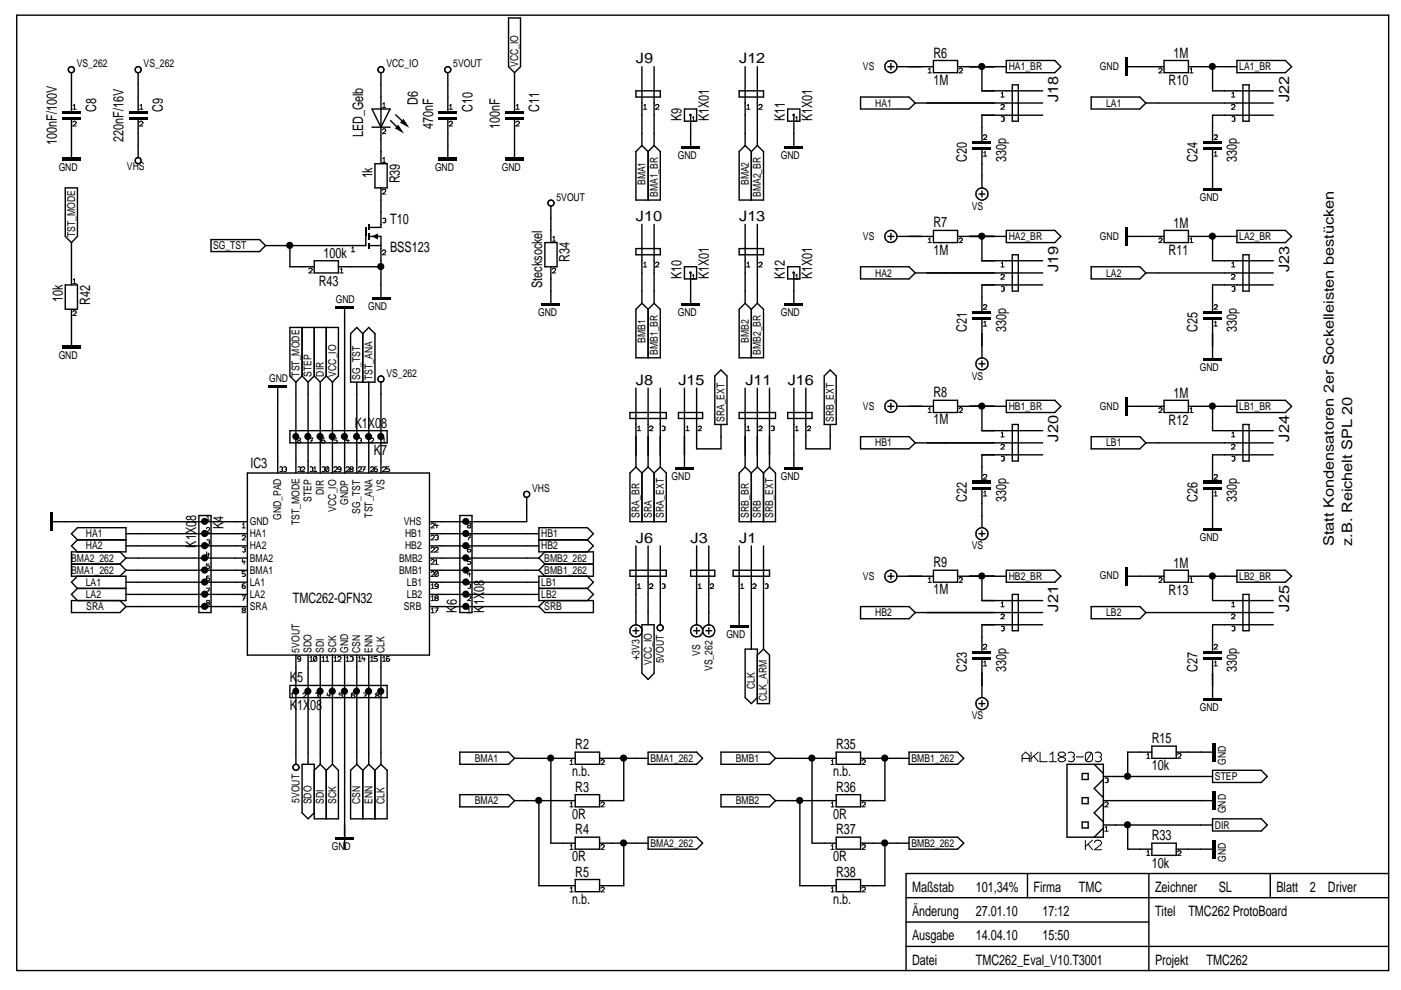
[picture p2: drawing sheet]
<svg xmlns="http://www.w3.org/2000/svg" width="297mm" height="210mm" viewBox="0 0 297 210" stroke-linecap="round" stroke-linejoin="round" font-family="sans-serif">
<g fill="#000">
<path d="M84.4 26.4l1.3 1.9-2-1.1zM85.6 25.2l1.2 1.9-2-1.1zM78.9 50.1l1.2-.6v1.3z"/>
<path d="M238.5 12.2h.6v3.8h-.6z" fill-rule="evenodd"/>
<path d="M13.2 33.4h3.9v.7h-3.9z" fill-rule="evenodd"/>
<path d="M13.2 24.7h3.9v.7h-3.9z" fill-rule="evenodd"/>
<path d="M13.2 23.5h3.9v.6h-3.9z" fill-rule="evenodd"/>
<path d="M27.3 24.7h3.9v.7h-3.9z" fill-rule="evenodd"/>
<path d="M27.3 23.5h3.9v.6h-3.9z" fill-rule="evenodd"/>
<path d="M93 33.4h3.9v.7h-3.9z" fill-rule="evenodd"/>
<path d="M93 24.7h3.9v.7h-3.9z" fill-rule="evenodd"/>
<path d="M93 23.5h3.9v.6h-3.9z" fill-rule="evenodd"/>
<path d="M107.1 33.4h3.9v.7h-3.9z" fill-rule="evenodd"/>
<path d="M107.1 24.7h3.9v.7h-3.9z" fill-rule="evenodd"/>
<path d="M107.1 23.5h3.9v.6h-3.9z" fill-rule="evenodd"/>
<path d="M144.5 30.9h3.8v.6h-3.8z" fill-rule="evenodd"/>
<path d="M166.4 30.9h3.8v.6h-3.8z" fill-rule="evenodd"/>
<path d="M206.2 29.9h3.9v.6h-3.9z" fill-rule="evenodd"/>
<path d="M206.2 31.2h3.9v.6h-3.9z" fill-rule="evenodd"/>
<path d="M255.2 29.9h3.8v.6h-3.8z" fill-rule="evenodd"/>
<path d="M255.2 31.2h3.8v.6h-3.8z" fill-rule="evenodd"/>
<path d="M255.2 39.8h3.8v.7h-3.8z" fill-rule="evenodd"/>
<path d="M77.4 48.2h.3v1.9h-.3z" fill-rule="evenodd"/>
<path d="M78.1 51.4h.3v1.3h-.3z" fill-rule="evenodd"/>
<path d="M78.1 49.5h.3v1.3h-.3z" fill-rule="evenodd"/>
<path d="M78.1 47.6h.3v1.3h-.3z" fill-rule="evenodd"/>
<path d="M238.5 48.2h.6v3.9h-.6z" fill-rule="evenodd"/>
<path d="M13.2 73.3h3.9v.7h-3.9z" fill-rule="evenodd"/>
<path d="M71.1 64.9h3.9v.7h-3.9z" fill-rule="evenodd"/>
<path d="M78.9 63h3.8v.6h-3.8z" fill-rule="evenodd"/>
<path d="M114.9 64.3h3.8v.6h-3.8z" fill-rule="evenodd"/>
<path d="M144.5 64.3h3.8v.6h-3.8z" fill-rule="evenodd"/>
<path d="M166.4 64.3h3.8v.6h-3.8z" fill-rule="evenodd"/>
<path d="M206.2 65.9h3.9v.6h-3.9z" fill-rule="evenodd"/>
<path d="M206.2 67.2h3.9v.6h-3.9z" fill-rule="evenodd"/>
<path d="M255.2 65.9h3.8v.6h-3.8z" fill-rule="evenodd"/>
<path d="M255.2 67.2h3.8v.6h-3.8z" fill-rule="evenodd"/>
<path d="M255.2 75.9h3.8v.6h-3.8z" fill-rule="evenodd"/>
<path d="M57 81.7h3.8v.6h-3.8z" fill-rule="evenodd"/>
<path d="M143.2 99h3.9v.7h-3.9z" fill-rule="evenodd"/>
<path d="M166.4 99h3.8v.7h-3.8z" fill-rule="evenodd"/>
<path d="M238.5 84.2h.6v3.9h-.6z" fill-rule="evenodd"/>
<path d="M10.6 108.7h.7v3.8h-.7z" fill-rule="evenodd"/>
<path d="M206.2 101.9h3.9v.7h-3.9z" fill-rule="evenodd"/>
<path d="M206.2 103.2h3.9v.6h-3.9z" fill-rule="evenodd"/>
<path d="M255.2 101.9h3.8v.7h-3.8z" fill-rule="evenodd"/>
<path d="M255.2 103.2h3.8v.6h-3.8z" fill-rule="evenodd"/>
<path d="M255.2 111.9h3.8v.6h-3.8z" fill-rule="evenodd"/>
<path d="M154.8 132.5h3.9v.6h-3.9z" fill-rule="evenodd"/>
<path d="M206.2 137.9h3.9v.7h-3.9z" fill-rule="evenodd"/>
<path d="M206.2 139.2h3.9v.7h-3.9z" fill-rule="evenodd"/>
<path d="M238.5 120.2h.6v3.9h-.6z" fill-rule="evenodd"/>
<path d="M255.2 137.9h3.8v.7h-3.8z" fill-rule="evenodd"/>
<path d="M255.2 139.2h3.8v.7h-3.8z" fill-rule="evenodd"/>
<path d="M255.2 147.9h3.8v.6h-3.8z" fill-rule="evenodd"/>
<path d="M257.1 157.6h.7v3.8h-.7z" fill-rule="evenodd"/>
<path d="M71.1 177.5h3.9v.6h-3.9z" fill-rule="evenodd"/>
<path d="M257.1 178.1h.7v3.9h-.7z" fill-rule="evenodd"/>
<path d="M257.1 167.9h.7v3.8h-.7z" fill-rule="evenodd"/>
<circle cx="208.1" cy="14.1" r=".76"/>
<circle cx="257" cy="14.1" r=".76"/>
<circle cx="146.4" cy="24.4" r=".3"/>
<circle cx="168.3" cy="24.4" r=".3"/>
<circle cx="61.4" cy="52" r=".76"/>
<circle cx="80.7" cy="56.5" r=".76"/>
<circle cx="146.4" cy="57.8" r=".3"/>
<circle cx="168.3" cy="57.8" r=".3"/>
<circle cx="208.1" cy="50.1" r=".76"/>
<circle cx="257" cy="50.1" r=".76"/>
<circle cx="62.7" cy="92.5" r=".3"/>
<circle cx="62.7" cy="92.5" r=".75"/>
<circle cx="65.3" cy="92.5" r=".3"/>
<circle cx="65.3" cy="92.5" r=".76"/>
<circle cx="67.9" cy="92.5" r=".3"/>
<circle cx="67.9" cy="92.5" r=".76"/>
<circle cx="70.4" cy="92.5" r=".3"/>
<circle cx="70.4" cy="92.5" r=".76"/>
<circle cx="73" cy="92.5" r=".3"/>
<circle cx="73" cy="92.5" r=".76"/>
<circle cx="75.6" cy="92.5" r=".75"/>
<circle cx="75.6" cy="92.5" r=".3"/>
<circle cx="78.1" cy="92.5" r=".3"/>
<circle cx="78.1" cy="92.5" r=".76"/>
<circle cx="80.7" cy="92.5" r=".3"/>
<circle cx="80.7" cy="92.5" r=".76"/>
<circle cx="208.1" cy="86.1" r=".76"/>
<circle cx="257" cy="86.1" r=".76"/>
<circle cx="43.4" cy="118.3" r=".3"/>
<circle cx="43.4" cy="115.7" r=".3"/>
<circle cx="43.4" cy="113.1" r=".3"/>
<circle cx="43.4" cy="110.6" r=".3"/>
<circle cx="43.4" cy="118.3" r=".76"/>
<circle cx="43.4" cy="115.7" r=".76"/>
<circle cx="43.4" cy="113.1" r=".76"/>
<circle cx="43.4" cy="110.6" r=".75"/>
<circle cx="98.8" cy="110.6" r=".3"/>
<circle cx="98.8" cy="115.7" r=".3"/>
<circle cx="98.8" cy="113.1" r=".3"/>
<circle cx="98.8" cy="118.3" r=".3"/>
<circle cx="98.8" cy="115.7" r=".76"/>
<circle cx="98.8" cy="118.3" r=".76"/>
<circle cx="98.8" cy="113.1" r=".76"/>
<circle cx="98.8" cy="110.6" r=".75"/>
<circle cx="43.4" cy="120.9" r=".3"/>
<circle cx="43.4" cy="126" r=".3"/>
<circle cx="43.4" cy="123.4" r=".3"/>
<circle cx="43.4" cy="128.6" r=".3"/>
<circle cx="43.4" cy="123.4" r=".76"/>
<circle cx="43.4" cy="128.6" r=".76"/>
<circle cx="43.4" cy="126" r=".76"/>
<circle cx="43.4" cy="120.9" r=".76"/>
<circle cx="98.8" cy="120.9" r=".3"/>
<circle cx="98.8" cy="123.4" r=".3"/>
<circle cx="98.8" cy="126" r=".3"/>
<circle cx="98.8" cy="128.6" r=".3"/>
<circle cx="98.8" cy="123.4" r=".76"/>
<circle cx="98.8" cy="120.9" r=".76"/>
<circle cx="98.8" cy="126" r=".76"/>
<circle cx="98.8" cy="128.6" r=".76"/>
<circle cx="208.1" cy="122.1" r=".76"/>
<circle cx="257" cy="122.1" r=".76"/>
<circle cx="62.7" cy="146.6" r=".3"/>
<circle cx="62.7" cy="146.6" r=".75"/>
<circle cx="65.3" cy="146.6" r=".3"/>
<circle cx="65.3" cy="146.6" r=".76"/>
<circle cx="67.9" cy="146.6" r=".3"/>
<circle cx="67.9" cy="146.6" r=".76"/>
<circle cx="70.4" cy="146.6" r=".3"/>
<circle cx="70.4" cy="146.6" r=".76"/>
<circle cx="73" cy="146.6" r=".3"/>
<circle cx="73" cy="146.6" r=".76"/>
<circle cx="75.6" cy="146.6" r=".75"/>
<circle cx="75.6" cy="146.6" r=".3"/>
<circle cx="78.1" cy="146.6" r=".3"/>
<circle cx="78.1" cy="146.6" r=".76"/>
<circle cx="80.7" cy="146.6" r=".3"/>
<circle cx="80.7" cy="146.6" r=".76"/>
<circle cx="114.2" cy="169.7" r=".76"/>
<circle cx="116.8" cy="160.7" r=".76"/>
<circle cx="132.2" cy="160.7" r=".76"/>
<circle cx="132.2" cy="178.7" r=".76"/>
<circle cx="169.5" cy="169.7" r=".76"/>
<circle cx="172.1" cy="160.7" r=".76"/>
<circle cx="187.6" cy="178.7" r=".76"/>
<circle cx="187.6" cy="160.7" r=".76"/>
<circle cx="239.1" cy="174.9" r=".76"/>
<circle cx="239.1" cy="164.6" r=".76"/>
</g>
<g fill="none" stroke="#000" stroke-width=".21">
<path d="M196.8 15.5h.7M196.8 14.7l.3-.3v1.1M203.4 14.7a.33 .33 0 0 1 .4-.3 .33 .33 0 0 1 .2 .5l-.6 .6h.6M212.3 19.8l.3-.2v1M245.7 14.7a.33 .33 0 0 1 .5-.3 .33 .33 0 0 1 .1 .5l-.6 .6h.7M252.3 15.5h.7M252.3 14.7l.3-.3v1.1M261.2 19.8l.3-.2v1M15.4 26a.33 .33 0 0 1 .5-.3 .33 .33 0 0 1 .1 .5l-.6 .5h.8M15.4 23.2h.8M15.5 22.4l.3-.3v1.1M29.6 26a.37 .37 0 0 1 .4-.3 .37 .37 0 0 1 .3 .3l-.7 .7h.7"/>
<path d="M29.6 23.2h.7M29.7 22.4l.3-.3v1.1M81.1 27.6a.38 .38 0 0 1 .3-.3 .38 .38 0 0 1 .4 .3l-.1 .2-.6 .5h.7M81.1 34.4h.7M81.1 22.8h.7M81.1 22.1l.3-.3v1M81.1 33.7l.3-.3v1M95.2 26a.33 .33 0 0 1 .5-.3 .33 .33 0 0 1 .1 .5l-.6 .5h.7M95.2 23.2h.7M95.3 22.4l.3-.3v1.1M109.4 26a.37 .37 0 0 1 .4-.3 .37 .37 0 0 1 .3 .3l-.7 .7h.7M109.4 23.2h.7"/>
<path d="M109.5 22.4l.3-.3v1.1M136.4 23.2h.7M136.5 22.4l.3-.3v1.1M139 22.4a.37 .37 0 0 1 .4-.3 .37 .37 0 0 1 .3 .4l-.7 .7h.7M146.7 25.7h.7M146.8 25l.3-.3v1M158.3 23.2h.7M158.4 22.4l.3-.3v1.1M160.9 22.4a.38 .38 0 0 1 .3-.3 .38 .38 0 0 1 .4 .3l-.1 .2-.6 .6h.7M168.6 25.7h.7M168.7 25l.2-.3v1M208.5 28.8a.37 .37 0 0 1 .4-.2 .37 .37 0 0 1 .3 .3l-.7 .7h.7"/>
<path d="M208.5 33.1h.7M208.6 32.4l.3-.3v1M212.2 22.4l.1-.2a.38 .38 0 0 1 .6 .3l-.7 .7h.7M212.2 20.6h.7M212.3 24.8a.38 .38 0 0 1 .6 .3l-.1 .1M212.8 25.2h.1M212.8 25.2l.1 .3a.4 .4 0 0 1-.6 .2M257.4 28.8a.33 .33 0 0 1 .5-.2 .33 .33 0 0 1 .1 .5l-.6 .5h.7M257.4 33.1h.7M257.5 32.4l.3-.3v1M261.1 22.4a.38 .38 0 0 1 .4-.3 .38 .38 0 0 1 .3 .3l-.1 .2-.6 .6h.7M261.1 20.6h.7"/>
<path d="M261.2 24.8h.5v.4M261.7 25.2h.1M261.7 25.2v.5h-.5M15.5 59.4l.3-.3v1M65.5 57.1a.37 .37 0 0 1 .4-.3 .37 .37 0 0 1 .3 .4l-.7 .7h.7M72 57.9h.8M72.2 57.1l.2-.2v1M74.5 53.4h.7M74.6 52.6l.2-.2v1M81.1 40.4a.38 .38 0 0 1 .3-.3 .38 .38 0 0 1 .4 .3l-.1 .2-.6 .5h.7M81.1 53.3a.38 .38 0 0 1 .3-.3 .38 .38 0 0 1 .4 .3l-.1 .2-.6 .5h.7M81.1 46.4a.41 .41 0 0 1 .7 .1l-.1 .2"/>
<path d="M81.6 46.7h.1M81.7 46.7v.5h-.6M117.1 57.1a.33 .33 0 0 1 .5-.2 .33 .33 0 0 1 .1 .5l-.6 .5h.7M117.1 51.1h.7M117.2 50.4l.3-.3v1M136.4 56.6h.7M136.5 55.8l.3-.2v1M139 55.8a.37 .37 0 0 1 .4-.2 .37 .37 0 0 1 .3 .3l-.7 .7h.7M146.7 59.2h.7M146.8 58.4l.3-.2v1M158.3 56.6h.7M158.4 55.8l.3-.2v1"/>
<path d="M160.9 55.8a.38 .38 0 0 1 .3-.2 .38 .38 0 0 1 .4 .2l-.1 .3-.6 .5h.7M168.6 59.2h.7M168.7 58.4l.2-.2v1M196.8 51.4h.7M196.8 50.7l.3-.2v.9M203.4 50.7a.33 .33 0 0 1 .4-.2 .33 .33 0 0 1 .2 .5l-.6 .4h.6M212.2 58.4l.1-.1a.38 .38 0 0 1 .6 .2l-.7 .7h.7M212.2 56.6h.7M212.3 55.8l.3-.2v1M245.7 50.7a.33 .33 0 0 1 .5-.2 .33 .33 0 0 1 .1 .5l-.6 .4h.7M252.3 51.4h.7M252.3 50.7l.3-.2v.9"/>
<path d="M261.1 58.4a.38 .38 0 0 1 .4-.2 .38 .38 0 0 1 .3 .2l-.1 .3-.6 .5h.7M261.1 56.6h.7M261.2 55.8l.3-.2v1M15.4 66.1a.33 .33 0 0 1 .5-.2 .33 .33 0 0 1 .1 .5l-.6 .5h.8M15.4 60.1h.8M208.5 64.8a.38 .38 0 0 1 .4-.2 .38 .38 0 0 1 .3 .3l-.7 .7h.7M208.5 69.1h.7M208.6 68.4l.3-.3v1M212.3 60.8a.38 .38 0 0 1 .6 .3l-.1 .2M212.8 61.3h.1M212.8 61.3l.1 .2a.4 .4 0 0 1-.6 .2M257.4 64.8l.3-.2 .3 .1v.4l-.6 .5h.7"/>
<path d="M257.4 69.1h.7M257.5 68.4l.3-.3v1M261.2 60.8h.5v.5M261.7 61.3h.1M261.7 61.3v.4h-.5M59.3 99.1a.33 .33 0 0 1 .5-.1 .33 .33 0 0 1 0 .5M59.7 99.5h.1M59.8 99.5l.1 .2a.36 .36 0 0 1-.6 .2M60.1 99.1a.38 .38 0 0 1 .6 .2v.2M60.5 99.5h.2M60.7 99.5v.2a.4 .4 0 0 1-.6 .2M63.2 99.1a.33 .33 0 0 1 .4-.1 .33 .33 0 0 1 .1 .5"/>
<path d="M63.2 92.9l-.1 .3 .7 .4-.2 .3h-.4l-.1-.3 .7-.4v-.2l-.2-.1zM63.6 99.5h.1M63.7 99.5l.1 .2a.36 .36 0 0 1-.6 .2M63.9 99.2a.37 .37 0 0 1 .4-.2 .37 .37 0 0 1 .3 .3l-.7 .7h.7M65.6 92.9h.7l-.5 1M65.7 99.1a.33 .33 0 0 1 .5-.1 .33 .33 0 0 1 0 .5M65.9 93.4h.3M66.2 99.5h.1M66.2 99.5l.1 .2a.36 .36 0 0 1-.6 .2M66.5 100h.7M66.5 99.2l.3-.2v1M68.3 99.1h.5v.4"/>
<path d="M68.7 99.5h.1M68.8 92.9l-.5 .1-.1 .6a.38 .38 0 0 0 .4 .3 .38 .38 0 0 0 .3-.3l-.1-.2a.4 .4 0 0 0-.6 .2M68.8 99.5v.4h-.5M69.6 99.1l.1 .6a.36 .36 0 0 1-.6 .2M69.6 99.1a.36 .36 0 0 0-.6 .1l.1 .7M69.6 99.1l-.5 .8M70.8 99.2a.37 .37 0 0 1 .4-.2 .37 .37 0 0 1 .3 .3l-.7 .7h.7M71.4 92.9h-.6v.4h.4l.3 .3-.3 .3-.4-.1M72.3 99.3a.33 .33 0 0 1-.5 .3 .33 .33 0 0 1-.1-.5 .36 .36 0 0 1 .6 .1l-.1 .7-.5 .1M73.4 99.2v-.1a.38 .38 0 0 1 .7 .2l-.7 .7h.7M73.4 92.9v.5h.7M73.8 93.1v.8"/>
<path d="M74.2 99.1l.2-.1h.3l.2 .1v.2l-.7 .4 .2 .3h.3l.2-.3-.7-.4zM75.9 99.2a.33 .33 0 0 1 .5-.2 .33 .33 0 0 1 .1 .5l-.6 .5h.7M76 93a.33 .33 0 0 1 .5-.1 .33 .33 0 0 1 0 .5M76.5 93.4h.1M76.5 93.4l.1 .2a.36 .36 0 0 1-.6 .2M76.7 99h.8l-.6 1M77 99.5h.4M78.5 93.1a.33 .33 0 0 1 .5-.2 .33 .33 0 0 1 .1 .5l-.6 .5h.7M78.5 99.2a.33 .33 0 0 1 .5-.2 .33 .33 0 0 1 .1 .5l-.6 .5h.7M80 99l-.6 .1v.8a.38 .38 0 0 0 .6-.2 .38 .38 0 0 0-.3-.3 .38 .38 0 0 0-.4 .3M81.1 93.9h.7M81.1 99.2a.38 .38 0 0 1 .3-.2 .38 .38 0 0 1 .4 .2l-.1 .3-.6 .5h.7"/>
<path d="M81.1 93.1l.3-.2v1M82.5 99h-.6v.4h.4l.3 .3a.47 .47 0 0 1-.7 .2M135.1 91.3h.7M135.2 90.6l.3-.3v1M137.7 90.6a.37 .37 0 0 1 .4-.3 .37 .37 0 0 1 .3 .3l-.7 .7h.7M140.4 90.4a.39 .39 0 0 1 .6 .2l-.1 .2M140.8 90.8h.1M140.9 90.8l.1 .3a.4 .4 0 0 1-.6 .1M145.4 91.3h.7M145.5 90.6l.3-.3v1M148 90.6a.38 .38 0 0 1 .4-.3 .38 .38 0 0 1 .3 .3l-.7 .7h.7M158.3 91.3h.7"/>
<path d="M158.4 90.6l.3-.3v1M160.9 90.6a.38 .38 0 0 1 .3-.3 .38 .38 0 0 1 .4 .3l-.7 .7h.7M163.5 90.4a.38 .38 0 0 1 .7 .2l-.1 .2M164 90.8h.1M164.1 90.8l.1 .3a.39 .39 0 0 1-.7 .1M168.6 91.3h.7M168.7 90.6l.2-.3v1M171.2 90.6a.34 .34 0 0 1 .3-.3 .34 .34 0 0 1 .4 .3l-.7 .7h.7M196.8 87.5h.7M196.8 86.7l.3-.3v1.1M203.4 86.7a.33 .33 0 0 1 .4-.2 .33 .33 0 0 1 .2 .5l-.6 .5h.6M212.2 94.4l.1-.1a.38 .38 0 0 1 .6 .2l-.7 .7h.7"/>
<path d="M212.2 92.6h.7M212.3 96.8a.38 .38 0 0 1 .6 .3l-.1 .1M212.3 91.9l.3-.3v1M212.8 97.2h.1M212.8 97.2l.1 .3a.4 .4 0 0 1-.6 .2M245.7 86.7a.33 .33 0 0 1 .5-.2 .33 .33 0 0 1 .1 .5l-.6 .5h.7M252.3 87.5h.7M252.3 86.7l.3-.3v1.1M261.1 94.4a.38 .38 0 0 1 .4-.2 .38 .38 0 0 1 .3 .2l-.1 .3-.6 .5h.7M261.1 92.6h.7M261.2 96.8h.5v.4M261.2 91.9l.3-.3v1"/>
<path d="M261.7 97.2h.1M261.7 97.2v.5h-.5M43.8 112.1a.33 .33 0 0 1 .4-.2 .33 .33 0 0 1 .2 .5l-.6 .5h.6M43.8 110.3h.6M43.9 114.5a.33 .33 0 0 1 .4 0 .33 .33 0 0 1 .1 .4M43.9 117l-.1 .5h.6M43.9 109.5l.2-.2v1M44.2 117.3v.7M44.3 114.9h.1M44.4 114.9v.3a.36 .36 0 0 1-.5 .2M44.4 119.6h-.6v.4l.6 .1v.4h-.6M51.3 111.9h.7"/>
<path d="M51.3 113.7a.33 .33 0 0 1 .5-.2 .33 .33 0 0 1 .1 .5l-.6 .5h.7M51.4 116.1a.33 .33 0 0 1 .5 0 .33 .33 0 0 1 0 .4M51.4 118.6l-.1 .5h.7M51.4 111.2l.3-.3v1M51.8 118.9v.7M51.9 116.5h.1M51.9 116.5l.1 .3a.36 .36 0 0 1-.6 .2M91.4 118.9a.33 .33 0 0 1 .4-.3 .33 .33 0 0 1 .2 .5l-.6 .5h.7M91.4 111.2a.33 .33 0 0 1 .4-.3 .33 .33 0 0 1 .2 .5l-.6 .5h.7M91.4 113.7a.33 .33 0 0 1 .4-.2 .33 .33 0 0 1 .2 .5l-.6 .5h.7M91.4 116.3a.33 .33 0 0 1 .4-.3 .33 .33 0 0 1 .2 .5l-.6 .6h.7M92.2 116.3l.1-.2a.38 .38 0 0 1 .6 .3l-.7 .7h.7"/>
<path d="M92.2 119.6h.7M92.3 113.5a.38 .38 0 0 1 .6 .3l-.1 .2M92.3 118.9l.2-.3v1M92.3 110.9l-.1 .5h.7M92.6 111.2v.7M92.7 114h.1M92.8 114l.1 .2a.4 .4 0 0 1-.6 .2M99.1 113.5h.7l-.5 1M99.3 110.9l-.2 .4 .7 .3-.2 .3h-.3l-.2-.1v-.2l.7-.3-.2-.4zM99.4 114h.3M99.7 116l-.5 .1v.9a.38 .38 0 0 0 .6-.3 .38 .38 0 0 0-.3-.2 .38 .38 0 0 0-.4 .2M99.7 118.6h-.6v.4l.6 .1 .1 .3a.47 .47 0 0 1-.7 .1"/>
<path d="M208.5 100.8a.37 .37 0 0 1 .4-.2 .37 .37 0 0 1 .3 .3l-.7 .7h.7M208.5 105.2h.7M208.6 104.4l.3-.3v1.1M257.4 100.8a.33 .33 0 0 1 .5-.2 .33 .33 0 0 1 .1 .5l-.6 .5h.7M257.4 105.2h.7M257.5 104.4l.3-.3v1.1M43.8 127.5v.1l.6 .4-.1 .3h-.4l-.1-.3 .6-.4v-.1l-.1-.2h-.4zM43.8 124.7h.6l-.5 1M44 125.2h.4M44.4 122.1l-.5 .1-.1 .7a.33 .33 0 0 0 .4 .2 .33 .33 0 0 0 .2-.5 .36 .36 0 0 0-.6 .2M51.3 126.3h.7l-.5 1M51.3 129.1l.2-.2h.4l.1 .2v.1l-.7 .4 .2 .3h.4l.1-.3-.7-.4z"/>
<path d="M51.6 126.8h.3M51.9 123.8l-.5 .1-.1 .6a.34 .34 0 0 0 .4 .3 .34 .34 0 0 0 .3-.3 .35 .35 0 0 0-.3-.3 .35 .35 0 0 0-.4 .3M51.9 121.2h-.6v.4l.6 .1v.4h-.6M63.8 139.5a.33 .33 0 0 1-.5 .3 .33 .33 0 0 1-.1-.5 .36 .36 0 0 1 .6 .1l-.1 .7-.5 .1M65.7 139.4l.3-.2v1M67.1 139.3l.1 .7a.4 .4 0 0 1-.7 .1M67.1 139.3h-.6v.8M67.1 139.3l-.6 .8M68.3 139.4l.3-.2v1M69.1 139.4l.3-.2v1M70.9 139.4l.2-.2v1M71.6 139.4a.33 .33 0 0 1 .5-.2 .33 .33 0 0 1 .1 .5l-.6 .5h.7"/>
<path d="M73.4 139.4l.3-.2v1M74.2 139.3h.6v.4M74.7 139.7h.1M74.8 139.7v.4h-.6M76 139.4l.3-.2v1M76.8 139.2l-.1 .5h.8M77.2 139.4v.8M78.6 139.4l.3-.2v1M80 139.2h-.7v.4l.7 .1v.3a.47 .47 0 0 1-.7 .1M81.1 139.4l.3-.2v1M82.5 139.2l-.5 .1-.1 .7a.33 .33 0 0 0 .5 .2 .33 .33 0 0 0 .1-.5 .36 .36 0 0 0-.6 .2M91.4 124.8h.7"/>
<path d="M91.4 127.3h.7M91.4 129.9h.7M91.4 121.5a.33 .33 0 0 1 .4-.3 .33 .33 0 0 1 .2 .5l-.6 .5h.7M91.5 124l.2-.2v1M91.5 126.6l.2-.3v1M91.5 129.2l.2-.3v1M92.2 126.5l.2-.2h.3l.2 .2v.2l-.7 .3 .2 .3h.3l.2-.3-.7-.3zM92.2 128.9h.7l-.5 1M92.5 129.4h.3M92.8 121.3l.1 .7a.4 .4 0 0 1-.6 .1M92.8 121.3h-.5v.8M92.8 121.3l-.5 .8"/>
<path d="M92.9 124.1a.38 .38 0 0 1-.3 .3 .38 .38 0 0 1-.4-.3l.1-.2a.4 .4 0 0 1 .6 .1l-.1 .7-.5 .1M99.1 126.6l.1-.2a.38 .38 0 0 1 .6 .3l-.7 .6h.7M99.1 129.9h.7M99.2 123.9a.38 .38 0 0 1 .6 .2l-.1 .2M99.2 121.2l-.1 .5h.7M99.2 129.2l.2-.3v1M99.5 121.5v.7M99.6 124.3h.1M99.7 124.3l.1 .2a.4 .4 0 0 1-.6 .2M135.1 124.8h.7M135.2 124l.3-.2v1M137.7 124a.37 .37 0 0 1 .4-.2 .37 .37 0 0 1 .3 .3l-.7 .7h.7"/>
<path d="M140.4 123.9a.38 .38 0 0 1 .6 .2l-.1 .2M140.8 124.3h.1M140.9 124.3l.1 .2a.4 .4 0 0 1-.6 .2M148 124.8h.7M148.1 124l.3-.2v1M150.6 124a.37 .37 0 0 1 .4-.2 .37 .37 0 0 1 .3 .3l-.7 .7h.7M157 124.8h.7M157.1 124l.2-.2v1M159.6 124l.1-.1a.38 .38 0 0 1 .6 .2l-.7 .7h.7M162.3 123.9a.33 .33 0 0 1 .4-.1 .33 .33 0 0 1 .1 .5M162.7 124.3h.1M162.8 124.3l.1 .2a.36 .36 0 0 1-.6 .2"/>
<path d="M196.8 123.5h.7M196.8 122.7l.3-.2v1M203.4 122.7a.33 .33 0 0 1 .4-.2 .33 .33 0 0 1 .2 .5l-.6 .5h.6M208.5 136.9a.37 .37 0 0 1 .4-.3 .37 .37 0 0 1 .3 .3l-.7 .7h.7M212.2 130.4l.1-.1a.38 .38 0 0 1 .6 .2l-.7 .7h.7M212.2 128.7h.7M212.3 132.8a.38 .38 0 0 1 .6 .3l-.1 .2M212.3 127.9l.3-.3v1.1M212.8 133.3h.1M212.8 133.3l.1 .2a.4 .4 0 0 1-.6 .2M245.7 122.7a.33 .33 0 0 1 .5-.2 .33 .33 0 0 1 .1 .5l-.6 .5h.7M252.3 123.5h.7"/>
<path d="M252.3 122.7l.3-.2v1M257.4 136.9a.33 .33 0 0 1 .5-.3 .33 .33 0 0 1 .1 .5l-.6 .5h.7M261.1 130.4a.38 .38 0 0 1 .4-.2 .38 .38 0 0 1 .3 .2l-.1 .3-.6 .5h.7M261.1 128.7h.7M261.2 132.8h.5v.5M261.2 127.9l.3-.3v1.1M261.7 133.3h.1M261.7 133.3v.4h-.5M61.6 147.9h.8M61.7 147.2l.3-.3v1M64.2 147.2l.1-.2h.5v.4l-.6 .5h.7M65.6 140.2h.7"/>
<path d="M66.9 147h.5v.4M67.3 147.4h.1M67.4 147.4l.1 .3a.36 .36 0 0 1-.6 .1M68.2 140.2h.7M69 140.2h.7M69.4 146.9l-.1 .5h.8M69.8 147.2v.7M70.8 140.2h.7M72.6 146.9h-.7v.4h.5l.2 .3-.2 .3-.5-.1M73.4 140.2h.7M75.1 146.9l-.5 .1v.8a.38 .38 0 0 0 .6-.2 .38 .38 0 0 0-.3-.3 .38 .38 0 0 0-.4 .3M75.9 140.2h.7"/>
<path d="M77.1 146.9h.7l-.5 1M77.3 147.4h.4M78.5 140.2h.7M79.7 147.1v.1l.6 .4-.1 .3h-.4l-.1-.3 .6-.4v-.1l-.1-.2zM81.1 140.2h.7M208.5 141.2h.7M208.6 140.4l.3-.2v1M218.6 159.5v2M220.1 159.5l-1.5 1.3M220.5 159.5v2h1.5M222.6 160l.6-.5v2M224.4 159.8v.3l1.5 .7v.4l-.4 .3h-.8l-.3-.3v-.4l1.5-.7v-.3l-.4-.3h-.8z"/>
<path d="M226.5 159.6a.79 .79 0 0 1 .8-.1 .79 .79 0 0 1 .5 .6l-.2 .4M231.4 159.6l.2 .4v1a.87 .87 0 0 1-1.3 .3M231.4 159.6a.82 .82 0 0 0-1.3 .4v1l.2 .3M231.4 159.6l-1.1 1.7M232.2 159.6a.82 .82 0 0 1 1.3 .5l-.2 .4M257.4 141.2h.7M257.5 140.4l.3-.2v1M120.8 171.1h.7M120.8 162.1h.7M120.9 161.3l.3-.2v1M120.9 170.3l.3-.2v1M120.9 179.3l.3-.2v1"/>
<path d="M127.4 170.3a.33 .33 0 0 1 .5-.2 .33 .33 0 0 1 .1 .5l-.6 .5h.7M127.4 179.3a.33 .33 0 0 1 .5-.2 .33 .33 0 0 1 .1 .5l-.6 .5h.7M127.4 161.3a.33 .33 0 0 1 .5-.2 .33 .33 0 0 1 .1 .5l-.6 .5h.7M176.2 171.1h.7M176.2 162.1h.7M176.3 161.3l.2-.2v1M176.3 170.3l.2-.2v1M176.3 179.3l.2-.2v1M182.7 170.3a.37 .37 0 0 1 .4-.3 .37 .37 0 0 1 .4 .4l-.8 .7h.8M182.7 161.3a.37 .37 0 0 1 .4-.2 .37 .37 0 0 1 .4 .3l-.8 .7h.8M182.7 179.3a.37 .37 0 0 1 .4-.2 .37 .37 0 0 1 .4 .3l-.8 .7h.8M216.7 161.5v-1.4l.8-.6 .7 .6v1.4"/>
<path d="M216.7 160.8h1.5M219.2 160.3l.9 1.2M222.5 161.5h1.5M227.4 160.5h.2M227.6 160.5l.2 .5a.82 .82 0 0 1-1.3 .3M228.2 160.5h1.5M230.1 178.1v2.1M230.7 179l.9 1.2M231.6 178.1l-1.5 1.4M232 178.6a.79 .79 0 0 1 .9-.5 .79 .79 0 0 1 .6 .7l-.2 .4-1.3 1h1.5M233.2 160.5h.1M233.3 160.5l.2 .3a.78 .78 0 0 1-.5 .7 .78 .78 0 0 1-.8-.2"/>
<path d="M234.2 170.3a.38 .38 0 0 1 .4-.3 .38 .38 0 0 1 .3 .3v.3l-.7 .5h.7M234.2 176.2h.7M234.3 165h.6v.4M234.3 175.5l.3-.3v1M234.8 165.4h.1M234.9 165.4v.5h-.6M243.1 160.8h.7M243.2 160l.3-.2v1M249.7 160a.37 .37 0 0 1 .4-.2 .37 .37 0 0 1 .3 .3l-.7 .7h.7M120.8 189.1h.7M120.8 180.1h.7M120.9 188.3l.3-.2v1"/>
<path d="M127.4 188.3a.33 .33 0 0 1 .5-.2 .33 .33 0 0 1 .1 .5l-.6 .5h.7M176.2 189.1h.7M176.2 180.1h.7M176.3 188.3l.2-.2v1M182.7 188.3a.37 .37 0 0 1 .4-.2 .37 .37 0 0 1 .4 .3l-.8 .7h.8M243.1 181.4h.7M243.2 180.6l.3-.2v1M249.7 180.6a.37 .37 0 0 1 .4-.2 .37 .37 0 0 1 .3 .3l-.7 .7h.7"/>
</g>
<g fill="none" stroke="#000" stroke-width=".3">
<path d="M3.6 3.2h290.8v202.6h-290.8zM15.2 15.4v8.1M29.3 15.4v8.1M80.8 15.4v19.3M95 15.4v8.1M107.8 3.8h2.6v10.3l-1.3 1.3-1.3-1.3zM109.1 15.4v8.1M134.8 19.3h5.2v1.3h-5.2zM136.1 14.1v16.8M138.7 14.1v16.8M156.7 19.3h5.2v1.3h-5.2zM158 14.1v16.8"/>
<path d="M160.6 14.1v16.8M188.3 14.1h1.2M188.9 13.5v1.3M190.2 14.1h7.7M197.9 12.8h5.1v2.6h-5.1zM203 14.1h10.4M208.2 14.1v5.2h12.9M213.4 12.8h10.2l1.3 1.3-1.3 1.3h-10.2zM214.6 18h1.3v7.7h-1.3zM239.1 14.1h7.7M246.8 12.8h5.2v2.6h-5.2zM252 14.1h10.3"/>
<path d="M257.1 14.1v5.2h12.9M262.3 12.8h10.2l1.4 1.3-1.4 1.3h-10.2zM263.5 18h1.3v7.7h-1.3zM13.8 39.8h2.6v10.3l-1.2 1.3-1.4-1.3zM15.2 25.4v8M29.3 25.4v8M78.9 27h3.8M78.9 23.1h3.8l-1.9 3.9zM79.5 34.7h2.6v5.1h-2.6zM80.8 39.8v8.4h-2.6M82.8 25.6l1.9 1.8M83.9 24.3l1.9 1.9"/>
<path d="M95 25.4v8M109.1 25.4v8M136.1 30.9l-1.3 1.2v10.3h5.2v-10.3l-1.3-1.2M136.1 30.9l1.3 1.2M137.4 32.1v10.3M138.7 30.9l-1.3 1.2M145.1 23.1h2.6v2.6h-2.6zM146.4 24.4v6.5M158 30.9l-1.3 1.2v10.3h5.2v-10.3l-1.3-1.2M158 30.9l1.3 1.2M159.3 32.1v10.3M160.6 30.9l-1.3 1.2"/>
<path d="M167 23.1h2.6v2.6h-2.6zM168.3 24.4v6.5M182.5 20.6h10.2l1.4 1.2-1.4 1.3h-10.2zM194.1 21.8h27M208.2 31.8v8M221.1 24.4h-12.9v5.5M231.3 20.6h10.4l1.2 1.2-1.2 1.3h-10.4zM242.9 21.8h27.1M257.1 31.8v8M270 24.4h-12.9v5.5M15.2 51.4v9M44.7 50.8h10.3l1.3 1.3-1.3 1.2h-10.3z"/>
<path d="M61.5 52.1v4.5h5.1M66.6 55.3h5.2v2.6h-5.2zM71.8 56.6h9M77.6 50.1v2h-21.3M78.2 50.1h2.6v12.9M78.2 52.1h2.6M115.5 51.4h2.6v5.2h-2.6zM116.8 43.7v7.7M116.8 56.6v7.7M134.8 52.7h5.2v1.3h-5.2zM136.1 47.6v16.7M138.7 47.6v16.7"/>
<path d="M145.1 56.6h2.6v2.5h-2.6zM146.4 57.9v6.4M156.7 52.7h5.2v1.3h-5.2zM158 47.6v16.7M160.6 47.6v16.7M167 56.6h2.6v2.5h-2.6zM168.3 57.9v6.4M182.5 56.6h10.2l1.4 1.3-1.4 1.2h-10.2zM188.3 50.1h1.2M188.9 49.5v1.3M190.2 50.1h7.7M194.1 57.9h27"/>
<path d="M197.9 48.9h5.1v2.5h-5.1zM203 50.1h10.4M207.6 41.1h1.2M208.2 50.1v5.2h12.9M208.2 40.5v1.3M213.4 48.9h10.2l1.3 1.2-1.3 1.3h-10.2zM214.6 54h1.3v7.7h-1.3zM231.3 56.6h10.4l1.2 1.3-1.2 1.2h-10.4zM239.1 50.1h7.7M242.9 57.9h27.1M246.8 48.9h5.2v2.5h-5.2zM252 50.1h10.3"/>
<path d="M257.1 50.1v5.2h12.9M262.3 48.9h10.2l1.4 1.2-1.4 1.3h-10.2zM263.5 54h1.3v7.7h-1.3zM13.8 60.4h2.6v5.2h-2.6zM15.2 65.6v7.7M64 69.4v10.3M64 79.7l1.3 1.3M64 79.7l-1.3 1.3M66.6 69.4v10.3M66.6 79.7l1.3 1.3M66.6 79.7l-1.3 1.3M69.2 69.4v10.3"/>
<path d="M69.2 79.7l1.3 1.3M69.2 79.7l-1.3 1.3M73.1 65.6v34.7M74.3 70.7l1.3-1.3 1.3 1.3 1.3-1.3 1.3 1.3v10.3h-5.2zM76.9 70.7v10.3M136.1 64.3l-1.3 1.3v10.3h5.2v-10.3l-1.3-1.3M136.1 64.3l1.3 1.3M137.4 65.6v10.3M138.7 64.3l-1.3 1.3M151.5 79.7l1.4-1.3 1.2 1.3v10.3h-2.6zM158 64.3l-1.3 1.3v10.3h5.2v-10.3l-1.3-1.3M158 64.3l1.3 1.3"/>
<path d="M159.3 65.6v10.3M160.6 64.3l-1.3 1.3M174.7 79.7l1.3-1.3 1.3 1.3v10.3h-2.6zM207.6 77.1h1.2M208.2 67.8v8.1M208.2 76.5v1.3M221.1 60.4h-12.9v5.5M257.1 67.8v8.1M270 60.4h-12.9v5.5M58.9 82.3v18M61.5 91.3h20.6v2.6h-20.6zM62.7 81l-1.2-1.3v-10.3h10.3v10.3l-1.3 1.3"/>
<path d="M62.7 81v19.3M65.3 81v19.3M67.9 81v19.3M70.5 81v19.3M75.6 81v19.3M78.2 81v19.3M80.8 81v19.3M133.6 87.5h7.7v1.2h-7.7zM134.8 99l-1.2 1.3v10.3h7.7v-10.3l-1.3-1.3M134.8 82.3v16.7M134.8 99l1.3 1.3M137.4 82.3v16.7"/>
<path d="M137.4 99l1.3 1.3M137.4 99l-1.3 1.3M140 82.3v16.7M140 99l-1.3 1.3M143.8 87.5h5.2v1.2h-5.2zM145.1 82.3v16.7M147.7 82.3v12.9h5.2v-5.2M156.7 87.5h7.7v1.2h-7.7zM158 99l-1.3 1.3v10.3h7.7v-10.3l-1.3-1.3M158 82.3v16.7M158 99l1.3 1.3M160.6 82.3v16.7"/>
<path d="M160.6 99l1.3 1.3M160.6 99l-1.3 1.3M163.1 82.3v16.7M163.1 99l-1.2 1.3M167 87.5h5.2v1.2h-5.2zM168.3 82.3v16.7M170.9 82.3v12.9h5.1v-5.2M182.5 92.6h10.2l1.4 1.3-1.4 1.3h-10.2zM188.3 86.1h1.2M188.9 85.5v1.3M190.2 86.1h7.7M194.1 93.9h27"/>
<path d="M197.9 84.9h5.1v2.6h-5.1zM203 86.1h10.4M208.2 86.1v5.2h12.9M213.4 84.9h10.2l1.3 1.2-1.3 1.4h-10.2zM214.6 90h1.3v7.7h-1.3zM221.1 96.4h-12.9v5.5M231.3 92.6h10.4l1.2 1.3-1.2 1.3h-10.4zM239.1 86.1h7.7M242.9 93.9h27.1M246.8 84.9h5.2v2.6h-5.2zM252 86.1h10.3M257.1 86.1v5.2h12.9"/>
<path d="M262.3 84.9h10.2l1.4 1.2-1.4 1.4h-10.2zM263.5 90h1.3v7.7h-1.3zM270 96.4h-12.9v5.5M11.3 110.6h41.1M15.2 119.6h10.2M16.4 114.5l-1.2-1.3 1.2-1.3h10.3v5.1h-11.5v5.2h11.5v5.1h-11.5v2.6h10.2l1.3-1.3M16.4 114.5h10.3M16.4 114.5l-1.2 1.2 1.2 1.3M25.4 119.6l1.3 1.3M25.4 117l1.3 1.3M26.7 118.3h25.7M26.7 115.7h25.7"/>
<path d="M26.7 113.2h25.7M26.7 118.3l-1.3 1.3M42.2 109.3h2.5v20.6h-2.5zM52.4 100.3h38.7v38.6h-38.7zM91.1 118.3h23.2M91.1 115.7h23.2M91.1 113.2h23.2M97.5 109.3h2.6v20.6h-2.6zM111.7 105.5v5.1h-20.6M114.3 118.3l1.2 1.3M114.3 114.5h10.2M115.5 117l-1.2 1.3"/>
<path d="M115.5 119.6h10.3M115.5 119.6l-1.2 1.3M124.5 114.5l1.3-1.3-1.3-1.3h-10.2v5.1h11.5v5.2h-11.5v5.1h11.5v2.6h-10.3l-1.2-1.3M124.5 114.5l1.3 1.2-1.3 1.3M134.8 115.7v16.8M136.1 100.3v10.3M137.4 115.7v16.8M138.7 100.3v10.3M140 115.7v16.8M147.7 115.7v16.8M150.3 115.7v16.8M156.7 115.7v16.8"/>
<path d="M159.3 100.3v10.3M159.3 115.7v21.9M161.9 100.3v10.3M161.9 115.7v21.9M207.6 113.2h1.2M208.2 103.8v8.1M208.2 112.5v1.3M257.1 103.8v8.1M16.4 124.8h10.3M16.4 124.8l-1.2 1.2 1.2 1.3M16.4 122.2l-1.2 1.2 1.2 1.4M25.4 127.3l1.3 1.3"/>
<path d="M26.7 128.6h25.7M26.7 126h25.7M26.7 123.4h25.7M26.7 120.9h25.7M26.7 120.9l-1.3 1.3M62.7 138.9v23.2M65.3 138.9v23.2M67.9 138.9v23.2M70.5 138.9v23.2M73.1 138.9v41.1M75.6 138.9v23.2M78.2 138.9v23.2"/>
<path d="M80.8 138.9v23.2M91.1 128.6h23.2M91.1 126h23.2M91.1 123.4h23.2M91.1 120.9h23.2M114.3 120.9l1.2 1.3M114.3 124.8h10.2M115.5 127.3l-1.2 1.3M124.5 122.2l1.3 1.2-1.3 1.4M124.5 124.8l1.3 1.2-1.3 1.3M133.6 120.9h7.7v1.3h-7.7zM134.2 133.7h1.3"/>
<path d="M134.8 133.1v1.3M136.1 132.5h2.6v10.2l-1.3 1.4-1.3-1.4zM146.4 120.9h5.1v1.3h-5.1zM147.1 133.7h1.2M147.7 133.1v1.3M149.6 133.7h1.3M150.3 133.1v1.3M155.4 120.9h7.7v1.3h-7.7zM161.9 137.6l1.2 1.3v10.3h-2.5v-11.6h-2.6v10.3l1.3 1.3 1.3-1.3M161.9 137.6l-1.3 1.3M182.5 128.6h10.2l1.4 1.3-1.4 1.3h-10.2zM188.3 122.2h1.2"/>
<path d="M188.9 121.5v1.3M190.2 122.2h7.7M194.1 129.9h27M197.9 120.9h5.1v2.5h-5.1zM203 122.2h10.4M208.2 122.2v5.1h12.9M208.2 139.9v8M213.4 120.9h10.2l1.3 1.3-1.3 1.2h-10.2zM214.6 126h1.3v7.7h-1.3zM221.1 132.5h-12.9v5.4M231.3 128.6h10.4l1.2 1.3-1.2 1.3h-10.4zM239.1 122.2h7.7"/>
<path d="M242.9 129.9h27.1M246.8 120.9h5.2v2.5h-5.2zM252 122.2h10.3M257.1 122.2v5.1h12.9M257.1 139.9v8M262.3 120.9h10.2l1.4 1.3-1.4 1.2h-10.2zM263.5 126h1.3v7.7h-1.3zM270 132.5h-12.9v5.4M61.5 145.3h20.6v2.6h-20.6zM97.5 159.5h10.3l1.3 1.3-1.3 1.3h-10.3zM122 159.5h5.1v2.6h-5.1zM137.4 159.5h10.3l1.3 1.3-1.3 1.3h-10.3z"/>
<path d="M152.9 159.5h10.2l1.3 1.3-1.3 1.3h-10.2zM177.3 159.5h5.2v2.6h-5.2zM192.7 159.5h10.3l1.3 1.3-1.3 1.3h-10.3zM207.6 149.2h1.2M208.2 148.5v1.3M244.2 159.5h-5.1v5.1M244.2 158.2h5.2v2.6h-5.2zM249.4 159.5h7.7M67.9 162.1l1.3 1.2M67.9 162.1l-1.3 1.2M69.2 163.3v10.3M70.5 162.1l1.3 1.2v10.3h-5.2v-11.5h-2.6v10.2l1.3 1.3 1.3-1.3"/>
<path d="M70.5 162.1l-1.3 1.2M75.6 162.1l-1.3 1.2v10.3h7.8v-10.3l-1.3-1.2M75.6 162.1l1.3 1.2M76.9 163.3v10.3M78.2 162.1l1.3 1.2M78.2 162.1l-1.3 1.2M79.5 163.3v10.3M80.8 162.1l-1.3 1.2M97.5 168.5h10.3l1.3 1.3-1.3 1.3h-10.3zM109.1 160.8h12.9M109.1 169.8h12.9M114.3 169.8v18h7.7"/>
<path d="M116.8 160.8v18h5.2M122 177.5h5.1v2.5h-5.1zM122 168.5h5.1v2.6h-5.1zM127.1 178.8h10.3M127.1 160.8h10.3M132.2 160.8v9h-5.1M132.2 178.8v9h-5.1M137.4 177.5h10.3l1.3 1.3-1.3 1.2h-10.3zM152.9 168.5h10.2l1.3 1.3-1.3 1.3h-10.2zM164.4 160.8h12.9M164.4 169.8h12.9M169.6 169.8v18h7.7"/>
<path d="M172.2 160.8v18h5.1M177.3 177.5h5.2v2.5h-5.2zM177.3 168.5h5.2v2.6h-5.2zM182.5 178.8h10.2M182.5 160.8h10.2M187.6 160.8v9h-5.1M187.6 178.8v9h-5.1M192.7 177.5h10.3l1.3 1.3-1.3 1.2h-10.3zM226.2 162.1h7.7v15.4h-7.7zM229.4 169.1h1.3v1.3h-1.3zM229.4 164h1.3v1.3h-1.3zM229.4 174.3h1.3v1.3h-1.3z"/>
<path d="M232 162.1l1.9 1.9M233.9 169.8h23.2M233.9 164.6h23.2M233.9 174.9h23.2M233.9 165.3l-1.9 1.9 1.9 1.9M233.9 170.4l-1.9 1.9 1.9 2M233.9 175.6l-1.9 1.9M239.1 174.9v5.1h5.1M244.2 178.8h5.2v2.6h-5.2zM257.1 163.3h10.3l1.3 1.3-1.3 1.3h-10.3zM257.1 173.6h10.3l1.3 1.3-1.3 1.3h-10.3zM122 186.5h5.1v2.6h-5.1z"/>
<path d="M177.3 186.5h5.2v2.6h-5.2zM192.1 195.5h51.5M192.1 190.3h102.3M217.8 185.2v5.1M243.6 185.2v20.6M249.4 180h7.7M269.3 185.2v5.1M294.4 185.2h-102.3v20.6M192.1 200.7h102.3"/>
<circle cx="15.1" cy="14.8" r=".65"/>
<circle cx="29.3" cy="14.8" r=".65"/>
<circle cx="80.8" cy="14.8" r=".65"/>
<circle cx="94.9" cy="14.8" r=".65"/>
<circle cx="188.9" cy="14.1" r="1.28"/>
<circle cx="29.3" cy="34.1" r=".65"/>
<circle cx="116.8" cy="43.1" r=".65"/>
<circle cx="188.9" cy="50.1" r="1.28"/>
<circle cx="208.2" cy="41.1" r="1.28"/>
<circle cx="208.2" cy="77.1" r="1.28"/>
<circle cx="80.8" cy="80.4" r=".64"/>
<circle cx="188.9" cy="86.2" r="1.28"/>
<circle cx="111.7" cy="104.8" r=".65"/>
<circle cx="208.2" cy="113.2" r="1.3"/>
<circle cx="134.8" cy="133.7" r="1.28"/>
<circle cx="140" cy="133.1" r=".64"/>
<circle cx="147.7" cy="133.8" r="1.28"/>
<circle cx="150.3" cy="133.8" r="1.3"/>
<circle cx="188.9" cy="122.2" r="1.27"/>
<circle cx="208.2" cy="149.2" r="1.29"/>
<circle cx="62.8" cy="162.7" r=".65"/>
</g>
<g font-size="3">
<text x="134.8" y="13.5">J9</text>
<text x="156.7" y="13.5">J12</text>
<text x="197.9" y="18">1M</text>
<text x="197.9" y="12.2">R6</text>
<text x="248.8" y="12.3">1M</text>
<text x="20.4" y="23.8" transform="rotate(-90 20.4 23.8)">C8</text>
<text x="34.5" y="23.8" transform="rotate(-90 34.5 23.8)">C9</text>
<text x="88.6" y="22.2" transform="rotate(-90 88.6 22.2)">D6</text>
<text x="100.2" y="23.8" transform="rotate(-90 100.2 23.8)">C10</text>
<text x="114.3" y="23.8" transform="rotate(-90 114.3 23.8)">C11</text>
<text x="224.4" y="21.6" transform="rotate(-90 224.4 21.6)">J18</text>
<text x="247.8" y="18.1">R10</text>
<text x="273.3" y="21.6" transform="rotate(-90 273.3 21.6)">J22</text>
<text x="77" y="29.1" transform="rotate(-90 77 29.1)">LED_Gelb</text>
<text x="91.8" y="27.4" transform="rotate(-90 91.8 27.4)">470nF</text>
<text x="106" y="27.4" transform="rotate(-90 106 27.4)">100nF</text>
<text x="144.5" y="25.7" transform="rotate(-90 144.5 25.7)">K9</text>
<text x="150.3" y="25.7" transform="rotate(-90 150.3 25.7)">K1X01</text>
<text x="166.4" y="25.7" transform="rotate(-90 166.4 25.7)">K11</text>
<text x="172.2" y="25.7" transform="rotate(-90 172.2 25.7)">K1X01</text>
<text x="12" y="30.6" transform="rotate(-90 12 30.6)">100nF/100V</text>
<text x="26.2" y="30" transform="rotate(-90 26.2 30)">220nF/16V</text>
<text x="205" y="34.4" transform="rotate(-90 205 34.4)">C20</text>
<text x="213.4" y="34.4" transform="rotate(-90 213.4 34.4)">330p</text>
<text x="253.9" y="34.4" transform="rotate(-90 253.9 34.4)">C24</text>
<text x="262.3" y="34.4" transform="rotate(-90 262.3 34.4)">330p</text>
<text x="78.9" y="37.8" transform="rotate(-90 78.9 37.8)">1k</text>
<text x="84.7" y="38.9" transform="rotate(-90 84.7 38.9)">R39</text>
<text x="82.7" y="47.6">T10</text>
<text x="134.8" y="46.9">J10</text>
<text x="156.7" y="46.9">J13</text>
<text x="82.7" y="53.3">BSS123</text>
<text x="197.9" y="48.2">R7</text>
<text x="248.8" y="48.3">1M</text>
<text x="68.6" y="54.7">100k</text>
<text x="120.8" y="55.6" transform="rotate(-90 120.8 55.6)">R34</text>
<text x="144.5" y="59.1" transform="rotate(-90 144.5 59.1)">K10</text>
<text x="150.3" y="59.1" transform="rotate(-90 150.3 59.1)">K1X01</text>
<text x="166.4" y="59.1" transform="rotate(-90 166.4 59.1)">K12</text>
<text x="172.2" y="59.1" transform="rotate(-90 172.2 59.1)">K1X01</text>
<text x="197.9" y="54">1M</text>
<text x="224.4" y="57.6" transform="rotate(-90 224.4 57.6)">J19</text>
<text x="247.8" y="54.1">R11</text>
<text x="273.3" y="57.6" transform="rotate(-90 273.3 57.6)">J23</text>
<text x="13.3" y="64.1" transform="rotate(-90 13.3 64.1)">10k</text>
<text x="19.1" y="64.6" transform="rotate(-90 19.1 64.6)">R42</text>
<text x="67.6" y="60.5">R43</text>
<text x="115" y="61" transform="rotate(-90 115 61)">Stecksockel</text>
<text x="205" y="70.4" transform="rotate(-90 205 70.4)">C21</text>
<text x="213.4" y="70.4" transform="rotate(-90 213.4 70.4)">330p</text>
<text x="253.9" y="70.4" transform="rotate(-90 253.9 70.4)">C25</text>
<text x="262.3" y="70.4" transform="rotate(-90 262.3 70.4)">330p</text>
<text x="134.8" y="81.7">J8</text>
<text x="143.8" y="81.7">J15</text>
<text x="158" y="81.7">J11</text>
<text x="167" y="81.7">J16</text>
<text x="197.9" y="84.2">R8</text>
<text x="248.8" y="84.3">1M</text>
<text x="75.2" y="90.8">K1X08</text>
<text x="197.9" y="90">1M</text>
<text x="224.4" y="93.6" transform="rotate(-90 224.4 93.6)">J20</text>
<text x="247.8" y="90.1">R12</text>
<text x="273.3" y="93.6" transform="rotate(-90 273.3 93.6)">J24</text>
<text x="53.1" y="99.1">IC3</text>
<text x="79.3" y="96.6">K7</text>
<text x="205" y="106.4" transform="rotate(-90 205 106.4)">C22</text>
<text x="213.4" y="106.4" transform="rotate(-90 213.4 106.4)">330p</text>
<text x="253.9" y="106.4" transform="rotate(-90 253.9 106.4)">C26</text>
<text x="262.3" y="106.4" transform="rotate(-90 262.3 106.4)">330p</text>
<text x="47.4" y="112.1" transform="rotate(-90 47.4 112.1)">K4</text>
<text x="41.6" y="116.1" transform="rotate(-90 41.6 116.1)">K1X08</text>
<text x="134.8" y="115.1">J6</text>
<text x="146.4" y="115.1">J3</text>
<text x="156.7" y="115.1">J1</text>
<text x="282.8" y="115.7" transform="rotate(-90 282.8 115.7)">Statt Kondensatoren 2er Sockelleisten bestücken</text>
<text x="286.7" y="115.7" transform="rotate(-90 286.7 115.7)">z.B. Reichelt SPL 20</text>
<text x="197.9" y="120.2">R9</text>
<text x="248.8" y="120.4">1M</text>
<text x="62.1" y="127.9">TMC262-QFN32</text>
<text x="96.9" y="129.9" transform="rotate(-90 96.9 129.9)">K6</text>
<text x="102.7" y="129.9" transform="rotate(-90 102.7 129.9)">K1X08</text>
<text x="197.9" y="126">1M</text>
<text x="224.4" y="129.7" transform="rotate(-90 224.4 129.7)">J21</text>
<text x="247.8" y="126.1">R13</text>
<text x="273.3" y="129.7" transform="rotate(-90 273.3 129.7)">J25</text>
<text x="205" y="142.5" transform="rotate(-90 205 142.5)">C23</text>
<text x="213.4" y="142.5" transform="rotate(-90 213.4 142.5)">330p</text>
<text x="253.9" y="142.5" transform="rotate(-90 253.9 142.5)">C27</text>
<text x="262.3" y="142.5" transform="rotate(-90 262.3 142.5)">330p</text>
<text x="61.5" y="144.7">K5</text>
<text x="61.5" y="150.5">K1X08</text>
<text x="122" y="158.8">R2</text>
<text x="177.3" y="158.8">R35</text>
<text x="244.2" y="157.6">R15</text>
<text x="121.3" y="164.6">n.b.</text>
<text x="122" y="167.9">R3</text>
<text x="176.7" y="164.6">n.b.</text>
<text x="177.3" y="167.9">R36</text>
<text x="244.2" y="163.3">10k</text>
<text x="121.3" y="173.6">0R</text>
<text x="176.7" y="173.6">0R</text>
<text x="122" y="176.8">R4</text>
<text x="177.3" y="176.8">R37</text>
<text x="244.2" y="178.1">R33</text>
<text x="121.3" y="182.6">0R</text>
<text x="122" y="185.8">R5</text>
<text x="176.7" y="182.6">0R</text>
<text x="177.3" y="185.8">R38</text>
<text x="244.2" y="183.9">10k</text>
<text x="121.3" y="191.6">n.b.</text>
<text x="176.7" y="191.6">n.b.</text>
<text x="193.4" y="189.1">Maßstab</text>
<text x="206.9" y="189.1">101,34%</text>
<text x="219.1" y="189.1">Firma</text>
<text x="228.8" y="189.1">TMC</text>
<text x="244.9" y="189.1">Zeichner</text>
<text x="258.4" y="189.1">SL</text>
<text x="270.6" y="189.1">Blatt</text>
<text x="277.7" y="189.1">2</text>
<text x="281.6" y="189.1">Driver</text>
<text x="193.4" y="194.2">Änderung</text>
<text x="206.9" y="194.2">27.01.10</text>
<text x="221.1" y="194.2">17:12</text>
<text x="244.9" y="194.2">Titel</text>
<text x="252" y="194.2">TMC262 ProtoBoard</text>
<text x="193.4" y="199.3">Ausgabe</text>
<text x="206.9" y="199.3">14.04.10</text>
<text x="221.1" y="199.3">15:50</text>
<text x="193.4" y="204.5">Datei</text>
<text x="206.9" y="204.5">TMC262_Eval_V10.T3001</text>
<text x="244.9" y="204.5">Projekt</text>
<text x="255.8" y="204.5">TMC262</text>
</g>
<g font-size="2.3">
<text x="16.3" y="14.2">VS_262</text>
<text x="30.4" y="14.2">VS_262</text>
<text x="81.9" y="14.2">VCC_IO</text>
<text x="96.1" y="14.2">5VOUT</text>
<text x="109.9" y="14.3" transform="rotate(-90 109.9 14.3)">VCC_IO</text>
<text x="183" y="14.9">VS</text>
<text x="213.9" y="14.9">HA1_BR</text>
<text x="233.2" y="14.8">GND</text>
<text x="262.8" y="14.9">LA1_BR</text>
<text x="185.6" y="22.6">HA1</text>
<text x="234.5" y="22.6">LA1</text>
<text x="143.7" y="33.6">GND</text>
<text x="165.6" y="33.6">GND</text>
<text x="12.4" y="36.2">GND</text>
<text x="26.9" y="36.1">VHS</text>
<text x="92.2" y="36.2">GND</text>
<text x="106.4" y="36.2">GND</text>
<text x="136.9" y="39.3" transform="rotate(-90 136.9 39.3)">BMA1</text>
<text x="139.4" y="41.8" transform="rotate(-90 139.4 41.8)">BMA1_BR</text>
<text x="158.7" y="39.3" transform="rotate(-90 158.7 39.3)">BMA2</text>
<text x="161.3" y="41.8" transform="rotate(-90 161.3 41.8)">BMA2_BR</text>
<text x="118" y="42.5">5VOUT</text>
<text x="206" y="44.4">VS</text>
<text x="254.4" y="42.6">GND</text>
<text x="15.9" y="50.3" transform="rotate(-90 15.9 50.3)">TST_MODE</text>
<text x="45.2" y="52.8">SG_TST</text>
<text x="183" y="50.9">VS</text>
<text x="213.9" y="50.9">HA2_BR</text>
<text x="233.2" y="50.8">GND</text>
<text x="262.8" y="50.9">LA2_BR</text>
<text x="185.6" y="58.6">HA2</text>
<text x="234.5" y="58.6">LA2</text>
<text x="71.2" y="64.3">GND</text>
<text x="78.1" y="65.8">GND</text>
<text x="114.1" y="67.1">GND</text>
<text x="143.7" y="67.1">GND</text>
<text x="165.6" y="67.1">GND</text>
<text x="12.4" y="76.1">GND</text>
<text x="136.9" y="72.7" transform="rotate(-90 136.9 72.7)">BMB1</text>
<text x="139.4" y="75.3" transform="rotate(-90 139.4 75.3)">BMB1_BR</text>
<text x="158.7" y="72.7" transform="rotate(-90 158.7 72.7)">BMB2</text>
<text x="161.3" y="75.3" transform="rotate(-90 161.3 75.3)">BMB2_BR</text>
<text x="57.1" y="81">GND</text>
<text x="63.5" y="79.8" transform="rotate(-90 63.5 79.8)">TST_MODE</text>
<text x="66.1" y="79.8" transform="rotate(-90 66.1 79.8)">STEP</text>
<text x="68.7" y="79.8" transform="rotate(-90 68.7 79.8)">DIR</text>
<text x="71.2" y="79.8" transform="rotate(-90 71.2 79.8)">VCC_IO</text>
<text x="76.4" y="80.5" transform="rotate(-90 76.4 80.5)">SG_TST</text>
<text x="78.9" y="80.5" transform="rotate(-90 78.9 80.5)">TST_ANA</text>
<text x="81.9" y="79.8">VS_262</text>
<text x="206" y="80.5">VS</text>
<text x="254.4" y="78.7">GND</text>
<text x="153.6" y="89.5" transform="rotate(-90 153.6 89.5)">SRA_EXT</text>
<text x="176.8" y="89.5" transform="rotate(-90 176.8 89.5)">SRB_EXT</text>
<text x="183" y="86.9">VS</text>
<text x="213.9" y="86.9">HB1_BR</text>
<text x="233.2" y="86.8">GND</text>
<text x="262.8" y="86.9">LB1_BR</text>
<text x="185.6" y="94.6">HB1</text>
<text x="234.5" y="94.6">LB1</text>
<text x="142.4" y="101.8">GND</text>
<text x="165.6" y="101.8">GND</text>
<text x="66.1" y="106.5" transform="rotate(-90 66.1 106.5)">STEP</text>
<text x="68.7" y="104.9" transform="rotate(-90 68.7 104.9)">DIR</text>
<text x="73.8" y="107.1" transform="rotate(-90 73.8 107.1)">GNDP</text>
<text x="81.5" y="104" transform="rotate(-90 81.5 104)">VS</text>
<text x="112.8" y="104.3">VHS</text>
<text x="18.2" y="113.9">HA1</text>
<text x="53" y="113.9">HA1</text>
<text x="53" y="111.3">GND</text>
<text x="59.6" y="110.3" transform="rotate(-90 59.6 110.3)">GND_PAD</text>
<text x="63.5" y="111.3" transform="rotate(-90 63.5 111.3)">TST_MODE</text>
<text x="71.2" y="108.5" transform="rotate(-90 71.2 108.5)">VCC_IO</text>
<text x="76.4" y="108.9" transform="rotate(-90 76.4 108.9)">SG_TST</text>
<text x="78.9" y="109.7" transform="rotate(-90 78.9 109.7)">TST_ANA</text>
<text x="85.6" y="111.3">VHS</text>
<text x="85.9" y="113.9">HB1</text>
<text x="114.8" y="113.9">HB1</text>
<text x="135.6" y="109.7" transform="rotate(-90 135.6 109.7)">SRA_BR</text>
<text x="138.2" y="109.7" transform="rotate(-90 138.2 109.7)">SRA</text>
<text x="140.8" y="109.7" transform="rotate(-90 140.8 109.7)">SRA_EXT</text>
<text x="158.7" y="109.7" transform="rotate(-90 158.7 109.7)">SRB_BR</text>
<text x="161.3" y="109.7" transform="rotate(-90 161.3 109.7)">SRB</text>
<text x="163.9" y="109.7" transform="rotate(-90 163.9 109.7)">SRB_EXT</text>
<text x="15.1" y="119.1">BMA2_262</text>
<text x="18.2" y="116.5">HA2</text>
<text x="53" y="119.1">BMA2</text>
<text x="53" y="116.5">HA2</text>
<text x="84.6" y="119.1">BMB2</text>
<text x="85.9" y="116.5">HB2</text>
<text x="114.8" y="116.5">HB2</text>
<text x="115.4" y="119.1">BMB2_262</text>
<text x="206" y="116.5">VS</text>
<text x="254.4" y="114.7">GND</text>
<text x="15.1" y="121.7">BMA1_262</text>
<text x="18.2" y="124.2">LA1</text>
<text x="53" y="124.2">LA1</text>
<text x="53" y="121.7">BMA1</text>
<text x="84.6" y="121.7">BMB1</text>
<text x="86.3" y="124.2">LB1</text>
<text x="114.8" y="124.2">LB1</text>
<text x="115.4" y="121.7">BMB1_262</text>
<text x="183" y="122.9">VS</text>
<text x="213.9" y="122.9">HB2_BR</text>
<text x="233.2" y="122.9">GND</text>
<text x="262.8" y="122.9">LB2_BR</text>
<text x="18.2" y="126.8">LA2</text>
<text x="18.3" y="129.4">SRA</text>
<text x="53" y="129.4">SRA</text>
<text x="53" y="126.8">LA2</text>
<text x="85.6" y="129.4">SRB</text>
<text x="86.3" y="126.8">LB2</text>
<text x="114.8" y="126.8">LB2</text>
<text x="115.4" y="129.4">SRB</text>
<text x="185.6" y="130.6">HB2</text>
<text x="234.5" y="130.6">LB2</text>
<text x="154" y="135.3">GND</text>
<text x="63.5" y="138.4" transform="rotate(-90 63.5 138.4)">5VOUT</text>
<text x="66.1" y="138.4" transform="rotate(-90 66.1 138.4)">SDO</text>
<text x="68.7" y="138.4" transform="rotate(-90 68.7 138.4)">SDI</text>
<text x="71.2" y="138.4" transform="rotate(-90 71.2 138.4)">SCK</text>
<text x="73.8" y="138.4" transform="rotate(-90 73.8 138.4)">GND</text>
<text x="76.4" y="138.4" transform="rotate(-90 76.4 138.4)">CSN</text>
<text x="78.9" y="138.4" transform="rotate(-90 78.9 138.4)">ENN</text>
<text x="81.5" y="138.4" transform="rotate(-90 81.5 138.4)">CLK</text>
<text x="135.6" y="139.9" transform="rotate(-90 135.6 139.9)">+3V3</text>
<text x="138.2" y="141" transform="rotate(-90 138.2 141)">VCC_IO</text>
<text x="140.8" y="140.7" transform="rotate(-90 140.8 140.7)">5VOUT</text>
<text x="148.5" y="139.1" transform="rotate(-90 148.5 139.1)">VS</text>
<text x="151" y="142.3" transform="rotate(-90 151 142.3)">VS_262</text>
<text x="160.1" y="146.1" transform="rotate(-90 160.1 146.1)">CLK</text>
<text x="162.6" y="148.6" transform="rotate(-90 162.6 148.6)">CLK_ARM</text>
<text x="206" y="152.5">VS</text>
<text x="254.4" y="150.7">GND</text>
<text x="100.7" y="161.5">BMA1</text>
<text x="137.9" y="161.5">BMA1_262</text>
<text x="156" y="161.5">BMB1</text>
<text x="193.2" y="161.5">BMB1_262</text>
<text x="257.6" y="165.4">STEP</text>
<text x="259.9" y="162.2" transform="rotate(-90 259.9 162.2)">GND</text>
<text x="63.5" y="170.3" transform="rotate(-90 63.5 170.3)">5VOUT</text>
<text x="66.1" y="170.6" transform="rotate(-90 66.1 170.6)">SDO</text>
<text x="68.7" y="170.5" transform="rotate(-90 68.7 170.5)">SDI</text>
<text x="71.2" y="170.5" transform="rotate(-90 71.2 170.5)">SCK</text>
<text x="76.4" y="170.5" transform="rotate(-90 76.4 170.5)">CSN</text>
<text x="78.9" y="170.5" transform="rotate(-90 78.9 170.5)">ENN</text>
<text x="81.5" y="170.5" transform="rotate(-90 81.5 170.5)">CLK</text>
<text x="100.7" y="170.5">BMA2</text>
<text x="156" y="170.5">BMB2</text>
<text x="259.9" y="172.5" transform="rotate(-90 259.9 172.5)">GND</text>
<text x="137.9" y="179.5">BMA2_262</text>
<text x="193.2" y="179.5">BMB2_262</text>
<text x="257.6" y="175.7">DIR</text>
<text x="70.4" y="180.3">GND</text>
<text x="259.9" y="182.8" transform="rotate(-90 259.9 182.8)">GND</text>
</g>
</svg>
